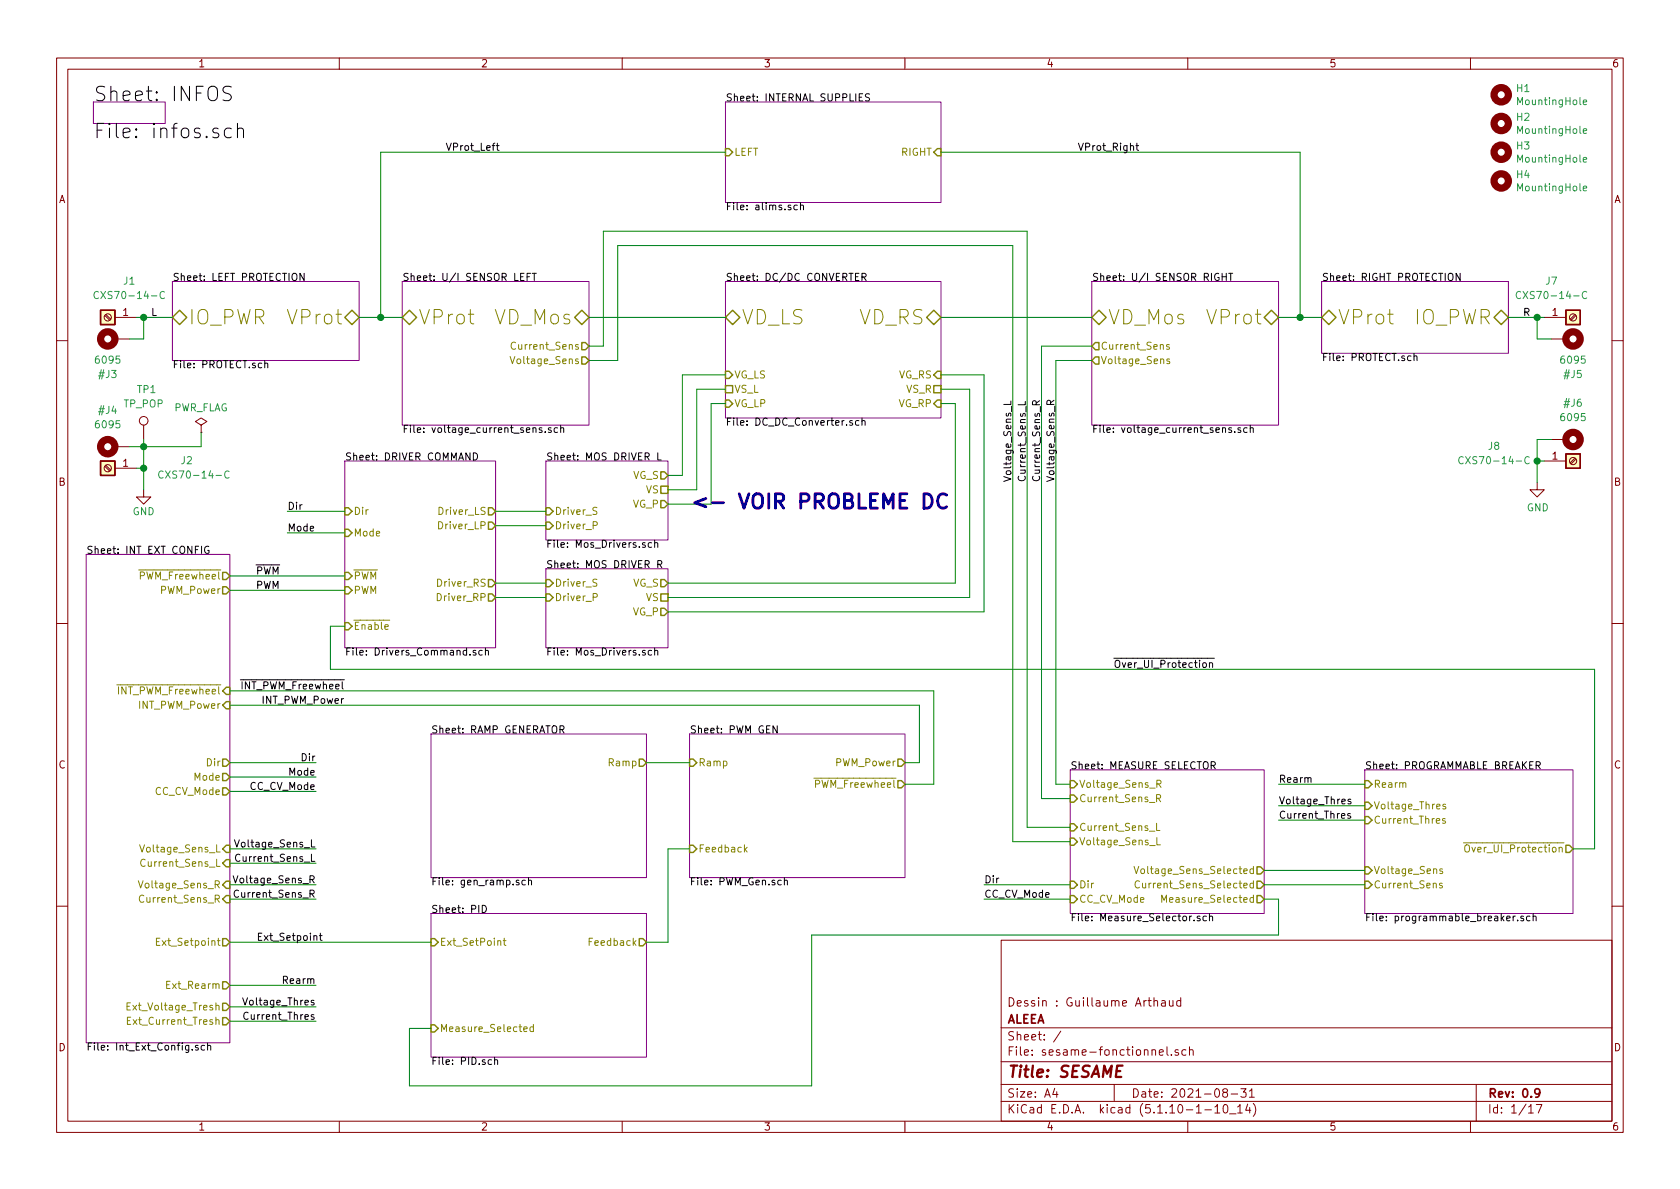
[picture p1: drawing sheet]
<svg xmlns="http://www.w3.org/2000/svg" width="297mm" height="210mm" viewBox="0 0 297 210" stroke-linecap="round" stroke-linejoin="round" font-family="sans-serif">
<g fill="none" stroke="#840000" stroke-width=".18">
<path d="M10 10.3h277v189.9h-277zM12 12.2h273v186.1h-273zM60 10.3v1.9M110 10.3v1.9M160 10.3v1.9M210 10.3v1.9M260 10.3v1.9M18.5 55.8l.9 .8M18.7 55.6l.9 .9M20.3 56.1h3.8M20.3 59.9h2.6M273 56.1h3.9"/>
<path d="M274.3 59.9h2.6M278.5 55.6l-.9 .9M278.6 55.8l-.8 .8M10 60.2h2M20.3 79h2.6M25.4 75.2v2.5M35.6 75.2l1-.7-1-.6-1.1 .6 1.1 .7v1.2M35.6 76.4h.1M274.3 77.7h2.6M285 60.2h2M18.5 82.5l.9 .8M18.7 82.3l.9 .8"/>
<path d="M20.3 82.8h3.8M25.4 86.6v1.3h-1.3l1.3 1.2 1.3-1.2h-1.3M271.8 85.3v1.3h1.2l-1.2 1.3-1.3-1.3h1.3M273 81.5h3.9M278.5 81l-.9 .9M278.6 81.2l-.8 .8M10 110.3h2M285 110.3h2M10 160.2h2M177 166.3h108v32h-108zM204 177.1l.3-.2 .3 .1 .1 .9M204 176.4v1.5"/>
<path d="M205.4 177h.6v.9M206 177.3l-.5 .1a.29 .29 0 0 0-.2 .2 .29 .29 0 0 0 .2 .3l.5-.1M206.8 176.9v.9l.4 .1 .2-.1M207.4 176.9v1M208.8 177l-.5-.1-.2 .3v.6l.2 .1 .5-.1M208.8 176.4v1.5M285 160.2h2M60 198.3v1.9M110 198.3v1.9M160 198.3v1.9M177 194.8h108M177 191.8h108"/>
<path d="M177 187.8h108M177 181.8h108M186.5 192.5l-.4 1h1M186.8 193v1M187.6 182.3l-1.3 2M197 191.8v3M205 186.1l.7-.1-.1-.3-.4-.1-.2 .2 .1 .7h.5M206.3 185.1v1.3l.3 .2M207.1 186.5v.1M208.3 185.7a.37 .37 0 0 0-.6 .1l.1 .2 .5 .2 .1 .1-.2 .3-.5-.1M209.7 185.7l-.5-.1-.2 .3v.6l.2 .1 .5-.1M210 198.3v1.9"/>
<path d="M210.3 185.7h.1a.37 .37 0 0 1 .6 .1v.8M210.3 185.1v1.5M213 196.3h1.2M214.8 195.8l.4-.5v1.5M214.8 196.8h.9M216.4 195.5l.3-.2a.94 .94 0 0 1 0 1.5l-.4-.3v-.6zM216.5 193.2l-.3-.3 .1-.2a.48 .48 0 0 1 .6-.1l.1 .2-.1 .3-.6 .1a.48 .48 0 0 0 0 .7l.2 .1 .5-.1v-.4l-.2-.3M217.4 197h1.1M217.7 193.5h1.1M218.8 195.8l.5-.5v1.5M218.8 196.8h.9M219.4 192.5h.9l-.5 .6 .5 .1v.7l-.3 .1-.6-.1"/>
<path d="M220.6 195.2l-.4 1.1h1M220.9 193l.4-.5v1.5M220.9 194h.9M221 195.8v1M221.6 195.1a1.71 1.71 0 0 1 0 2.3M260 198.3v1.9M261 191.8v6.5M270.3 195.8l.4-.5v1.5M270.3 196.8h.8M271.6 195.3h1l-.6 1.5"/>
<circle cx="19" cy="56.1" r=".63"/>
<circle cx="278.1" cy="56.1" r=".63"/>
<circle cx="25.4" cy="74.4" r=".76"/>
<circle cx="19" cy="82.8" r=".63"/>
<circle cx="278.1" cy="81.5" r=".63"/>
</g>
<path d="M272.2 193.2l-.2 .3-.5-.1-.1-.2v-.4l.1-.2 .5-.1 .2 .2a1.19 1.19 0 0 1-.2 1.2l-.5 .1" fill="none" stroke="#840000" stroke-width=".3"/>
<g fill="none" stroke="#840084" stroke-width=".18">
<path d="M16.5 18h12.7v3.8h-12.7zM128.3 18h38.1v17.8h-38.1zM30.5 49.8h33v13.9h-33zM71.1 49.8h33v25.4h-33zM128.3 49.8h38.1v24.1h-38.1zM193 49.8h33.1v25.4h-33.1zM233.7 49.8h33v12.7h-33zM15.2 98h25.4v86.4h-25.4zM61 81.5h26.6v33h-26.6zM96.5 81.5h21.6v14h-21.6zM96.5 100.6h21.6v13.9h-21.6zM76.2 129.8h38.1v25.4h-38.1z"/>
<path d="M121.9 129.8h38.1v25.4h-38.1zM189.2 136.1h34.3v25.4h-34.3zM241.3 136.1h36.8v25.4h-36.8zM76.2 161.5h38.1v25.4h-38.1z"/>
</g>
<g fill="none" stroke="#000" stroke-width=".18">
<path d="M40.9 15.4a1.09 1.09 0 0 0-1.4 .1 .59 .59 0 0 0 .4 1 .88 .88 0 0 1 1 .8l-.5 .5-1-.1M151.9 17.2h.4M152.5 16.6h-.6v1.3h.6M153.7 16.7l-.5-.1-.1 .1v.4l.5 .2 .1 .3-.2 .3-.5-.1M40.9 22.8l-.7-.1-.5 .4v.8l.2 .3 .3 .2 .7-.2M42 22.9a.61 .61 0 0 1 1.1 .1v1.4M42 21.8v2.6M87.8 25.7h.4M87.9 25.3v1.1l.3 .2M141 36.3h-.4l-.2 .2 .1 .6h.5M141.5 36.4l.2-.1h.3l.1 .8M141.5 35.8v1.3"/>
<path d="M200.8 25.7h.5M201 25.3v1.1l.3 .2M53.8 48.3v1.3l-.8-1.3v1.3M92 48.9h.5M92.7 48.3h-.7v1.3h.7M93.2 48.9h.4M93.8 48.3h-.6v1.3M94.1 48.3h.7M94.5 48.3v1.3M151.3 48.9h.4M151.9 48.3h-.6v1.3h.6M152.4 49l.6-.1 .1-.1v-.3l-.2-.2h-.5v1.3"/>
<path d="M152.7 49l.4 .6M215.5 48.4a.59 .59 0 0 0-.7 .6 .59 .59 0 0 0 .7 .5v-.4h-.2M216.1 48.9h.7M216.1 48.3v1.3M216.8 48.3v1.3M217.2 48.3h.8M217.6 48.3v1.3M258.2 48.3v1.3l-.7-1.3v1.3M46.8 64.3l.2-.1 .3 .1v.7M46.8 63.8v1.2M95.8 75.7l-.3-.1-.2 .2 .1 .2 .4 .1v.3h-.5M96.4 76.3v.2"/>
<path d="M97.4 75.7l-.3-.1-.1 .2v.2l.4 .1v.3h-.4M98.6 75.7l-.4-.1-.2 .3 .1 .5h.5M99.1 75.8l.2-.2 .3 .1 .1 .8M99.1 75.2v1.3M150.7 74.4h-.3l-.2 .1 .1 .2 .4 .1v.4h-.5M151.9 74.4h-.4l-.2 .2 .1 .6h.5M152.4 74.5l.2-.1h.3l.1 .8M152.4 73.9v1.3M178.7 70.9v.6h-1.2M181.3 71v.6h-1.3M183.2 71.6l-.1-.7h-.4l-.2 .2v.5h1.3M183.8 70.9l-.6 .4"/>
<path d="M185.8 71.5l-.1-.6-.2-.1-.3 .1-.1 .1v.5h1.3M186.4 70.8l-.6 .4M217.7 75.7l-.3-.1-.2 .2 .1 .2 .4 .1v.3h-.5M218.3 76.3v.2M219.4 75.7l-.4-.1-.1 .2v.2l.5 .1v.3h-.5M220.5 75.7l-.4-.1-.2 .3 .1 .5h.5M221.1 75.8l.1-.2 .3 .1 .1 .8M221.1 75.2v1.3M250 63.1l.2-.2 .3 .1v.8M250 62.5v1.3M35.6 96.6v1.3M36.9 96.7a.59 .59 0 0 0-.7 .5 .59 .59 0 0 0 .7 .6l.1-.5h-.3"/>
<path d="M83.7 80.1a.64 .64 0 0 1 .7 .6 .64 .64 0 0 1-.7 .7zM114.1 96h-.3l-.2 .1v.2l.5 .1v.3h-.5M115.2 96h-.3l-.3 .2 .1 .5h.5M115.7 96.1l.2-.1h.3l.1 .8M115.7 95.5v1.3M116.3 99.8l.6-.1 .1-.4-.2-.2h-.5v1.3M116.3 80.1v1.3h.6M116.6 99.8l.4 .6M84.1 115.1l-.3-.1-.2 .2 .1 .2 .4 .1v.3h-.5M85.3 115.1l-.4-.1-.2 .2 .1 .6h.5M85.8 115.1l.2-.1 .3 .1 .1 .7M85.8 114.6v1.2"/>
<path d="M114.1 115.1l-.3-.1-.2 .2v.2l.5 .1v.3h-.5M115.2 115.1l-.3-.1-.3 .2 .1 .6h.5M115.7 115.1l.2-.1 .3 .1 .1 .7M115.7 114.6v1.2M212.4 116.4h2.3M212.8 117.2h.3l.2 .2-.1 .6h-.3l-.2-.1zM213.8 117.3l.2-.1h.3l.1 .8M213.8 117.2v.8M42.5 120.2h.6M99 129h.6l.1-.5-.2-.2h-.5v1.3M99.3 129l.4 .6M137.4 128.3v1.3l-.7-1.3v1.3"/>
<path d="M214.1 135.4l.7-.1 .1-.2-.1-.3-.2-.1h-.5v1.3M214.5 135.4l.4 .6M271.6 135.4l.6-.1 .1-.2v-.3l-.2-.1h-.5v1.3M271.9 135.4l.4 .6M41.2 154.9l.4 1.2 .5-1.2M41.5 148.5l.4 1.3 .4-1.3M42.2 157.5a.6 .6 0 0 0-.9 .4 .6 .6 0 0 0 .6 .8l.3-.2M42.4 151.2a.6 .6 0 0 0-.8 .4 .6 .6 0 0 0 .6 .7l.2-.1M91.7 155.7l-.3-.1-.1 .2v.2l.4 .1v.3h-.4M92.9 155.7l-.4-.1-.2 .3 .1 .5h.5M93.4 155.8l.2-.2 .3 .1 .1 .8M93.4 155.2v1.3"/>
<path d="M138.7 155.8l.2-.2 .3 .1v.8M138.7 155.2v1.3M238.8 143.9h-.3l-.2 .1v.2l.5 .1v.3h-.5M238.8 141.4l-.3-.1-.2 .2 .1 .2 .4 .1v.3h-.5M42.9 176.4l.4 1.3 .5-1.3M43.9 179.1a.5 .5 0 0 0-.7 0 .5 .5 0 0 0-.1 .6 .45 .45 0 0 0 .2 .5 .45 .45 0 0 0 .6-.1M45.7 165.6h.4M46.3 165h-.6v1.3h.6M56.5 165.4h.4M56.6 165v1.1l.3 .2M85.3 160.1a.64 .64 0 0 1 .7 .6 .64 .64 0 0 1-.7 .7zM211.1 162.7v.1"/>
<path d="M212.2 162h-.3l-.2 .2v.2l.5 .1v.3h-.5M213.3 162h-.4l-.2 .2 .1 .6h.5M213.8 162.1l.2-.1h.3l.1 .8M213.8 161.6v1.2M267.5 162v.8M267.9 162l-.4 .2M268.3 162.7v.1M269.4 162h-.3l-.2 .2v.2l.5 .1v.3h-.5M270.5 162h-.3l-.3 .2 .1 .6h.5M271.1 162.1l.1-.1h.4v.8M271.1 161.6v1.2M35 184.9h-.3l-.2 .1 .1 .2 .4 .1v.3h-.5"/>
<path d="M36.2 184.9h-.4l-.2 .2 .1 .5h.5M36.7 185l.2-.1h.3l.1 .8M36.7 184.4v1.3M86.9 187.4h-.4l-.2 .2 .1 .6h.5M87.5 187.5l.1-.1h.3l.1 .8M87.5 187v1.2"/>
</g>
<g fill="none" stroke="#848400" stroke-width=".18">
<path d="M90.2 63l.4 1.3 .4-1.3M91.2 60.6a.6 .6 0 0 0-.9 .4 .6 .6 0 0 0 .6 .8l.3-.2M206.7 61l-.3-.1-.2 .2 .1 .2 .4 .1v.3h-.5M206.8 63.5h-.3l-.2 .1v.2l.5 .2v.3h-.5M104.9 92.9h.6l.1-.2-.1-.3-.1-.2h-.5v1.3M105.5 89.8l-.4-.1-.2 .1v.4l.5 .2 .1 .3-.2 .3-.5-.1M24.5 100.8h1.3M67.8 109.7h1.1M68 110.9l.7-.1-.1-.3h-.4l-.2 .1 .1 .6h.5M104.9 105.6h.6l.1-.2-.1-.3-.1-.2h-.5v1.3M105.5 102.5l-.4-.1-.2 .1v.4l.5 .2 .1 .3-.2 .3-.5-.1M20.7 121.1h.6"/>
<path d="M143.9 137.6h1.3M204.5 138.6h.7l.1-.2-.1-.3-.2-.1h-.5v1.2M204.9 138.6l.4 .6M24.5 155.7l.4 1.3 .4-1.3M24.7 149.4l.4 1.3 .5-1.3M25.4 158.4a.6 .6 0 0 0-.8 .4 .6 .6 0 0 0 .6 .8l.2-.2M25.7 152.1a.6 .6 0 0 0-.9 .4 .6 .6 0 0 0 .6 .7l.3-.1M131.7 150.2l.4 .5M132.1 149.8l-.5 .5M200.5 153.2l.4 1.3 .4-1.3M201.5 155.9a.6 .6 0 0 0-.9 .4 .6 .6 0 0 0 .6 .7l.3-.1M204.5 141.2l.7-.1v-.5l-.2-.1h-.5v1.3"/>
<path d="M204.5 145.6v1.3h.6M204.5 148.1v1.3h.7M204.8 141.2l.4 .6M205.4 159.6v-1.3l.4 .9 .4-.9v1.3M221.6 156.2h-.4l-.2 .2 .1 .6h.5M221.6 153.7l-.4-.1-.2 .3 .1 .5h.5M221.6 153.2v1.3M221.6 155.7v1.3M255 156.2h-.3l-.2 .2 .1 .1 .4 .2v.3h-.5M255 153.7l-.3-.1-.1 .2v.2l.4 .1v.3h-.4M255.5 144.8l-.3-.1-.2 .2 .1 .2 .4 .1v.3h-.5M255.6 142.3l-.3-.1-.2 .2 .1 .2 .4 .1v.3h-.5"/>
<path d="M258.7 149h1.4M259 149.6a.45 .45 0 0 1 .8 0 .88 .88 0 0 1-.3 1.1l-.3-.1a1.07 1.07 0 0 1-.2-1zM275.4 149h1.1M275.7 150l.1-.2 .3 .1 .1 .8M22.5 177.9h.4M23.1 177.3h-.6v1.3h.6M23.1 179.9h-.6v1.2h.6M27.7 166.5h.4M28.3 165.9h-.6v1.3h.6M38.4 166.3h.5M38.6 165.9v1.1l.3 .2M88 166.5l.2-.2 .3 .1v.8"/>
<path d="M89 166.3h.5M89.2 165.9v1.1l.3 .2M22.5 180.5h.4M38.2 180.4l.2-.1 .3 .1v.7M92.6 182l.6-.1-.1-.3h-.3l-.2 .2 .1 .6h.4M94.3 181.6h-.4l-.2 .2 .1 .6h.5M94.3 181.1v1.3"/>
</g>
<g fill="none" stroke="#848400" stroke-width=".25">
<path d="M128.3 26.3h.6l.6 .6-.6 .7h-.6zM165.7 26.3h.7v1.3h-.7l-.6-.7zM30.5 56.1l1.2-1.2 1.3 1.2-1.3 1.3zM61 56.1l1.2-1.2 1.3 1.2-1.3 1.3zM71.1 56.1l1.3-1.2 1.3 1.2-1.3 1.3zM101.6 56.1l1.3-1.2 1.2 1.2-1.2 1.3zM128.3 56.1l1.2-1.2 1.3 1.2-1.3 1.3zM163.8 56.1l1.3-1.2 1.3 1.2-1.3 1.3zM193 56.1l1.3-1.2 1.3 1.2-1.3 1.3zM223.5 56.1l1.3-1.2 1.3 1.2-1.3 1.3zM233.7 56.1l1.2-1.2 1.3 1.2-1.3 1.3zM264.2 56.1l1.2-1.2 1.3 1.2-1.3 1.3z"/>
<path d="M102.9 60.6h.6l.6 .6-.6 .6h-.6zM102.9 63.1h.6l.6 .6-.6 .7h-.6zM128.3 65.7h.6l.6 .6-.6 .6h-.6zM128.3 70.7h.6l.6 .7-.6 .6h-.6zM128.3 68.2h1.2v1.3h-1.2zM165.1 68.2h1.3v1.3h-1.3zM165.7 65.7h.7v1.2h-.7l-.6-.6zM165.7 70.7h.7v1.3h-.7l-.6-.6zM193.7 60.6h.6v1.2h-.6l-.7-.6zM193.7 63.1h.6v1.3h-.6l-.7-.7zM61 89.8h.6l.6 .6-.6 .7h-.6zM61 93.6h.6l.6 .6-.6 .7h-.6z"/>
<path d="M86.4 89.8h.6l.6 .6-.6 .7h-.6zM86.4 92.3h.6l.6 .7-.6 .6h-.6zM96.5 89.8h.7l.6 .6-.6 .7h-.7zM96.5 92.3h.7l.6 .7-.6 .6h-.7zM116.8 88.5h.7l.6 .6-.6 .7h-.7zM116.8 83.4h.7l.6 .7-.6 .6h-.7zM116.8 86h1.3v1.2h-1.3zM39.4 103.8h.6l.6 .6-.6 .6h-.6zM39.4 101.2h.6l.6 .6-.6 .7h-.6zM61 103.8h.6l.6 .6-.6 .6h-.6zM61 101.2h.6l.6 .6-.6 .7h-.6zM61 110.1h.6l.6 .6-.6 .7h-.6z"/>
<path d="M86.4 102.5h.6l.6 .6-.6 .7h-.6zM86.4 105h.6l.6 .7-.6 .6h-.6zM96.5 102.5h.7l.6 .6-.6 .7h-.7zM96.5 105h.7l.6 .7-.6 .6h-.7zM116.8 107.6h.7l.6 .6-.6 .6h-.7zM116.8 102.5h.7l.6 .6-.6 .7h-.7zM116.8 105h1.3v1.3h-1.3zM39.4 134.2h.6l.6 .7-.6 .6h-.6zM39.4 136.8h.6l.6 .6-.6 .6h-.6zM39.4 139.3h.6l.6 .6-.6 .7h-.6zM40 124.1h.6v1.2h-.6l-.6-.6zM40 121.5h.6v1.3h-.6l-.6-.6z"/>
<path d="M113 134.2h.7l.6 .7-.6 .6h-.7zM121.9 134.2h.7l.6 .7-.6 .6h-.7zM158.7 138h.7l.6 .7-.6 .6h-.7zM158.7 134.2h.7l.6 .7-.6 .6h-.7zM189.2 138h.7l.6 .7-.6 .6h-.7zM241.3 138h.6l.7 .7-.7 .6h-.6zM40 155.8h.6v1.3h-.6l-.6-.6zM40 149.5h.6v1.2h-.6l-.6-.6zM40 158.4h.6v1.2h-.6l-.6-.6zM40 152h.6v1.3h-.6l-.6-.7zM121.9 149.5h.7l.6 .6-.6 .6h-.7zM189.2 148.2h.7l.6 .6-.6 .7h-.7z"/>
<path d="M189.2 140.6h.7l.6 .6-.6 .7h-.7zM189.2 145.7h.7l.6 .6-.6 .6h-.7zM189.2 155.8h.7l.6 .7-.6 .6h-.7zM189.2 158.4h.7l.6 .6-.6 .6h-.7zM222.2 158.4h.7l.6 .6-.6 .6h-.7zM222.2 155.8h.7l.6 .7-.6 .6h-.7zM222.2 153.3h.7l.6 .6-.6 .7h-.7zM241.3 155.8h.6l.7 .7-.7 .6h-.6zM241.3 153.3h.6l.7 .6-.7 .7h-.6zM241.3 144.4h.6l.7 .6-.7 .7h-.6zM241.3 141.9h.6l.7 .6-.7 .6h-.6zM276.9 149.5h.6l.6 .6-.6 .6h-.6z"/>
<path d="M39.4 166h.6l.6 .6-.6 .7h-.6zM39.4 180h.6l.6 .6-.6 .6h-.6zM39.4 177.4h.6l.6 .6-.6 .7h-.6zM39.4 173.6h.6l.6 .6-.6 .7h-.6zM76.2 166h.6l.7 .6-.7 .7h-.6zM113 166h.7l.6 .6-.6 .7h-.7zM76.2 181.2h.6l.7 .7-.7 .6h-.6z"/>
</g>
<g fill="#ffffc2" stroke="#ffffc2" stroke-width=".18">
<path d="M276.9 80.3h2.5v2.5h-2.5z"/>
<path d="M17.8 54.9h2.5v2.5h-2.5z"/>
<path d="M276.9 54.9h2.5v2.5h-2.5z"/>
<path d="M17.8 81.5h2.5v2.6h-2.5z"/>
</g>
<path d="M17.8 54.9h2.5v2.5h-2.5zM276.9 54.9h2.5v2.5h-2.5zM17.8 81.5h2.5v2.6h-2.5zM276.9 80.3h2.5v2.5h-2.5z" fill="none" stroke="#840000" stroke-width=".25"/>
<path d="M279.9 18.1l.6-.1v-.3h-.4l-.2 .2 .1 .6h.5M279.9 23.2l.6-.1v-.3h-.4l-.2 .1 .1 .6h.5M279.9 28.2l.6-.1v-.2l-.4-.1-.2 .2 .1 .6h.5M279.9 33.3l.6-.1v-.2l-.4-.1-.2 .2 .1 .6h.5M17.4 51.7a.6 .6 0 0 0-.8 .4 .6 .6 0 0 0 .6 .7l.2-.1M29.1 51.7a.6 .6 0 0 0-.9 .4 .6 .6 0 0 0 .6 .7l.3-.1M268.9 51.7a.6 .6 0 0 0-.9 .4 .6 .6 0 0 0 .6 .7l.3-.1M280.5 51.7a.6 .6 0 0 0-.8 .4 .6 .6 0 0 0 .6 .7l.2-.1M28.8 83.4a.6 .6 0 0 0-.8 .4 .6 .6 0 0 0 .6 .8l.2-.2M40.5 83.4a.6 .6 0 0 0-.8 .4 .6 .6 0 0 0 .6 .8l.2-.2M258.7 80.9a.6 .6 0 0 0-.8 .4 .6 .6 0 0 0 .6 .7l.2-.1M270.4 80.9a.6 .6 0 0 0-.9 .4 .6 .6 0 0 0 .6 .7l.3-.1" fill="none" stroke="#008484" stroke-width=".18"/>
<g fill="none" stroke="#840000" stroke-width="1.3">
<circle cx="265.4" cy="16.8" r="1.27"/>
<circle cx="265.4" cy="26.9" r="1.27"/>
<circle cx="265.4" cy="32" r="1.27"/>
<circle cx="265.4" cy="21.8" r="1.27"/>
<circle cx="19" cy="59.9" r="1.27"/>
<circle cx="278.1" cy="59.9" r="1.27"/>
<circle cx="19" cy="79" r="1.27"/>
<circle cx="278.1" cy="77.7" r="1.27"/>
</g>
<g fill="none" stroke="#008400" stroke-width=".18">
<path d="M128.3 26.9h-61v29.2M166.4 26.9h63.5v29.2M24.1 56.1h6.4M25.4 56.1v3.8h-2.5M63.5 56.1h7.6M104.1 56.1h24.2M166.4 56.1h26.6M226.1 56.1h7.6M266.7 56.1h6.3M271.8 56.1v3.8h2.5M25.4 77.7v8.9M35.6 76.4v2.6h-12.7"/>
<path d="M104.1 63.7h5.1v-20.3h69.9v105.4h10.1M104.1 61.2h2.6v-20.3h74.9v105.4h7.6M128.3 71.4h-2.6v17.7h-7.6M128.3 68.8h-5.1v17.8h-5.1M128.3 66.3h-7.7v17.8h-2.5M166.4 66.3h7.6v41.9h-55.9M166.4 68.8h5v36.9h-53.3M166.4 71.4h2.5v31.7h-50.8M193 63.7h-6.3v75h2.5M193 61.2h-8.9v80h5.1M274.3 77.7h-2.5v7.6M24.1 82.8h1.3"/>
<path d="M50.8 90.4h10.2M50.8 94.2h10.2M87.6 90.4h8.9M87.6 93h8.9M271.8 81.5h1.2M40.6 104.4h20.4M40.6 101.8h20.4M61 110.7h-2.6v7.7h223.5v31.7h-3.8M87.6 105.7h8.9M87.6 103.1h8.9M40.6 122.2h124.5v16.5h-5.1M40.6 134.9h15.3"/>
<path d="M40.6 124.7h122v10.2h-2.6M40.6 139.9h15.3M40.6 137.4h15.3M114.3 134.9h7.6M226.1 138.7h15.2M40.6 156.5h15.3M40.6 150.1h15.3M40.6 159h15.3M40.6 152.6h15.3M121.9 150.1h-3.8v16.5h-3.8M174 156.5h15.2M174 159h15.2"/>
<path d="M223.5 156.5h17.8M223.5 153.9h17.8M223.5 159h2.6v6.3h-82.6v26.7h-71.1v-10.1h3.8M226.1 145h15.2M226.1 142.5h15.2M40.6 166.6h35.6M40.6 174.2h15.3M40.6 178h15.3M40.6 180.6h15.3"/>
</g>
<path d="M163.4 87.3a1.31 1.31 0 0 1 1.3 .7 1.31 1.31 0 0 1-.1 1.5l-.3 .2-.3 .2h-.6zM167.4 87.5a.96 .96 0 0 0-1.1-.1 .96 .96 0 0 0-.5 1 1.07 1.07 0 0 0 .3 1.1 1.07 1.07 0 0 0 1.1 .2l.2-.1" fill="none" stroke="#0000c2" stroke-width=".51"/>
<g fill="#008400" stroke="#008400" stroke-width=".25">
<circle cx="25.4" cy="82.8" r=".51"/>
<circle cx="25.4" cy="56.1" r=".51"/>
<circle cx="67.3" cy="56.1" r=".51"/>
<circle cx="271.8" cy="56.1" r=".51"/>
<circle cx="229.9" cy="56.1" r=".51"/>
<circle cx="271.8" cy="81.5" r=".51"/>
<circle cx="25.4" cy="79" r=".51"/>
</g>
<g font-size="3.5">
<text x="16.5" y="17.9">Sheet: INFOS</text>
<text x="16.5" y="24.5">File: infos.sch</text>
</g>
<g font-size="3.5" fill="#848400">
<text x="33.3" y="57.4">IO_PWR</text>
<text x="51.3" y="57.4">VProt</text>
<text x="73.9" y="57.4">VProt</text>
<text x="87.4" y="57.4">VD_Mos</text>
<text x="131.1" y="57.4">VD_LS</text>
<text x="151.8" y="57.4">VD_RS</text>
<text x="195.8" y="57.4">VD_Mos</text>
<text x="213.8" y="57.4">VProt</text>
<text x="236.5" y="57.4">VProt</text>
<text x="250" y="57.4">IO_PWR</text>
</g>
<text font-size="3.5" fill="#0000c2" x="121.9" y="90">&lt;- VOIR PROBLEME DC</text>
<text font-size="2.8" fill="#840000" x="178" y="190.5">Title: SESAME</text>
<g font-size="2.1" fill="#840000">
<text x="178" y="178">Dessin : Guillaume Arthaud</text>
<text x="178" y="184">Sheet: /</text>
<text x="178" y="181">ALEEA</text>
<text x="178" y="186.7">File: sesame-fonctionnel.sch</text>
<text x="178" y="196.9">KiCad E.D.A. kicad (5.1.10-1-10_14)</text>
<text x="178" y="194.1">Size: A4</text>
<text x="200" y="194.1">Date: 2021-08-31</text>
<text x="263" y="194.1">Rev: 0.9</text>
<text x="263" y="196.9">Id: 1/17</text>
</g>
<g font-size="1.8" fill="#840000">
<text x="35" y="11.9">1</text>
<text x="85" y="11.9">2</text>
<text x="135" y="11.9">3</text>
<text x="185" y="11.9">4</text>
<text x="235" y="11.9">5</text>
<text x="285" y="11.9">6</text>
<text x="10.4" y="35.9">A</text>
<text x="285.4" y="35.9">A</text>
<text x="21.7" y="55.9">1</text>
<text x="274.5" y="55.9">1</text>
<text x="21.7" y="82.5">1</text>
<text x="274.5" y="81.3">1</text>
<text x="10.4" y="85.9">B</text>
<text x="285.4" y="85.9">B</text>
<text x="10.4" y="135.9">C</text>
<text x="285.4" y="135.9">C</text>
<text x="10.4" y="185.9">D</text>
<text x="285.4" y="185.9">D</text>
<text x="35" y="199.9">1</text>
<text x="85" y="199.9">2</text>
<text x="135" y="199.9">3</text>
<text x="185" y="199.9">4</text>
<text x="235" y="199.9">5</text>
<text x="285" y="199.9">6</text>
</g>
<g font-size="1.8">
<text x="128.3" y="17.9">Sheet: INTERNAL SUPPLIES</text>
<text x="78.7" y="26.7">VProt_Left</text>
<text x="190.5" y="26.7">VProt_Right</text>
<text x="128.3" y="37.2">File: alims.sch</text>
<text x="30.5" y="49.7">Sheet: LEFT PROTECTION</text>
<text x="71.1" y="49.7">Sheet: U/I SENSOR LEFT</text>
<text x="128.3" y="49.7">Sheet: DC/DC CONVERTER</text>
<text x="193" y="49.7">Sheet: U/I SENSOR RIGHT</text>
<text x="233.7" y="49.7">Sheet: RIGHT PROTECTION</text>
<text x="26.7" y="55.9">L</text>
<text x="269.2" y="55.9">R</text>
<text x="30.5" y="65.1">File: PROTECT.sch</text>
<text x="233.7" y="63.8">File: PROTECT.sch</text>
<text x="71.1" y="76.5">File: voltage_current_sens.sch</text>
<text x="128.3" y="75.3">File: DC_DC_Converter.sch</text>
<text x="193" y="76.5">File: voltage_current_sens.sch</text>
<text x="61" y="81.4">Sheet: DRIVER COMMAND</text>
<text x="96.5" y="81.4">Sheet: MOS DRIVER L</text>
<text x="178.8" y="85.3" transform="rotate(-90 178.8 85.3)">Voltage_Sens_L</text>
<text x="181.4" y="85.3" transform="rotate(-90 181.4 85.3)">Current_Sens_L</text>
<text x="183.9" y="85.3" transform="rotate(-90 183.9 85.3)">Current_Sens_R</text>
<text x="186.4" y="85.3" transform="rotate(-90 186.4 85.3)">Voltage_Sens_R</text>
<text x="50.8" y="90.2">Dir</text>
<text x="50.8" y="94">Mode</text>
<text x="15.2" y="97.9">Sheet: INT EXT CONFIG</text>
<text x="45.2" y="101.6">PWM</text>
<text x="96.5" y="100.5">Sheet: MOS DRIVER R</text>
<text x="96.5" y="96.9">File: Mos_Drivers.sch</text>
<text x="45.2" y="104.1">PWM</text>
<text x="61" y="115.9">File: Drivers_Command.sch</text>
<text x="96.5" y="115.9">File: Mos_Drivers.sch</text>
<text x="196.8" y="118.1">Over_UI_Protection</text>
<text x="43.2" y="121.9">INT_PWM_Freewheel</text>
<text x="46.5" y="124.5">INT_PWM_Power</text>
<text x="76.2" y="129.7">Sheet: RAMP GENERATOR</text>
<text x="121.9" y="129.7">Sheet: PWM GEN</text>
<text x="51.3" y="137.2">Mode</text>
<text x="53.4" y="134.6">Dir</text>
<text x="189.2" y="136">Sheet: MEASURE SELECTOR</text>
<text x="241.3" y="136">Sheet: PROGRAMMABLE BREAKER</text>
<text x="44.3" y="139.7">CC_CV_Mode</text>
<text x="226.1" y="138.4">Rearm</text>
<text x="226.1" y="142.2">Voltage_Thres</text>
<text x="42.2" y="149.9">Voltage_Sens_L</text>
<text x="226.1" y="144.8">Current_Thres</text>
<text x="42.2" y="152.4">Current_Sens_L</text>
<text x="42" y="156.2">Voltage_Sens_R</text>
<text x="42" y="158.7">Current_Sens_R</text>
<text x="76.2" y="156.6">File: gen_ramp.sch</text>
<text x="76.2" y="161.4">Sheet: PID</text>
<text x="121.9" y="156.6">File: PWM_Gen.sch</text>
<text x="174" y="158.7">CC_CV_Mode</text>
<text x="174" y="156.2">Dir</text>
<text x="46.3" y="166.4">Ext_Setpoint</text>
<text x="189.2" y="162.9">File: Measure_Selector.sch</text>
<text x="241.3" y="162.9">File: programmable_breaker.sch</text>
<text x="50.4" y="174">Rearm</text>
<text x="43.7" y="177.8">Voltage_Thres</text>
<text x="15.2" y="185.8">File: Int_Ext_Config.sch</text>
<text x="43.7" y="180.3">Current_Thres</text>
<text x="76.2" y="188.3">File: PID.sch</text>
</g>
<g font-size="1.8" fill="#008484">
<text x="268.2" y="16.3">H1</text>
<text x="268.2" y="21.4">H2</text>
<text x="268.5" y="18.6">MountingHole</text>
<text x="268.5" y="23.7">MountingHole</text>
<text x="268.2" y="26.4">H3</text>
<text x="268.5" y="28.7">MountingHole</text>
<text x="268.2" y="31.5">H4</text>
<text x="268.5" y="33.8">MountingHole</text>
<text x="17.9" y="52.9">CXS70-14-C</text>
<text x="21.9" y="50.3">J1</text>
<text x="269.3" y="52.9">CXS70-14-C</text>
<text x="273.4" y="50.3">J7</text>
<text x="17.1" y="64.3">6095</text>
<text x="276.2" y="64.3">6095</text>
<text x="17.6" y="66.8">#J3</text>
<text x="24.3" y="69.5">TP1</text>
<text x="276.7" y="71.9">#J6</text>
<text x="276.7" y="66.8">#J5</text>
<text x="17.1" y="75.7">6095</text>
<text x="17.6" y="73.2">#J4</text>
<text x="21.9" y="72.1">TP_POP</text>
<text x="30.6" y="72.7">PWR_FLAG</text>
<text x="276.2" y="74.5">6095</text>
<text x="32.1" y="82.1">J2</text>
<text x="259.2" y="82.1">CXS70-14-C</text>
<text x="263.2" y="79.5">J8</text>
<text x="29.3" y="84.6">CXS70-14-C</text>
<text x="23.4" y="91.1">GND</text>
<text x="270" y="90.4">GND</text>
</g>
<g font-size="1.8" fill="#848400">
<text x="129.8" y="27.6">LEFT</text>
<text x="159.3" y="27.6">RIGHT</text>
<text x="91" y="61.8">Current_Sens</text>
<text x="91" y="64.4">Voltage_Sens</text>
<text x="194.6" y="61.8">Current_Sens</text>
<text x="194.6" y="64.4">Voltage_Sens</text>
<text x="129.8" y="66.9">VG_LS</text>
<text x="129.8" y="69.5">VS_L</text>
<text x="158.9" y="66.9">VG_RS</text>
<text x="160.2" y="69.5">VS_R</text>
<text x="129.8" y="72">VG_LP</text>
<text x="158.9" y="72">VG_RP</text>
<text x="111.9" y="89.8">VG_P</text>
<text x="111.9" y="84.7">VG_S</text>
<text x="114.2" y="87.2">VS</text>
<text x="62.5" y="91.1">Dir</text>
<text x="62.5" y="94.9">Mode</text>
<text x="77.7" y="91.1">Driver_LS</text>
<text x="77.7" y="93.6">Driver_LP</text>
<text x="98" y="91.1">Driver_S</text>
<text x="98" y="93.6">Driver_P</text>
<text x="25.1" y="102.5">PWM_Freewheel</text>
<text x="28.5" y="105">PWM_Power</text>
<text x="62.5" y="105">PWM</text>
<text x="62.5" y="102.5">PWM</text>
<text x="77.5" y="103.8">Driver_RS</text>
<text x="77.5" y="106.3">Driver_RP</text>
<text x="98" y="103.8">Driver_S</text>
<text x="98" y="106.3">Driver_P</text>
<text x="111.9" y="103.8">VG_S</text>
<text x="114.2" y="106.3">VS</text>
<text x="62.5" y="111.4">Enable</text>
<text x="111.9" y="108.8">VG_P</text>
<text x="21.3" y="122.8">INT_PWM_Freewheel</text>
<text x="24.7" y="125.3">INT_PWM_Power</text>
<text x="36.7" y="135.5">Dir</text>
<text x="107.9" y="135.5">Ramp</text>
<text x="123.4" y="135.5">Ramp</text>
<text x="147.9" y="135.5">PWM_Power</text>
<text x="27.5" y="140.6">CC_CV_Mode</text>
<text x="34.5" y="138">Mode</text>
<text x="144.5" y="139.3">PWM_Freewheel</text>
<text x="190.8" y="139.3">Voltage_Sens_R</text>
<text x="190.8" y="141.9">Current_Sens_R</text>
<text x="242.8" y="139.3">Rearm</text>
<text x="242.8" y="143.1">Voltage_Thres</text>
<text x="190.8" y="149.5">Voltage_Sens_L</text>
<text x="190.8" y="146.9">Current_Sens_L</text>
<text x="242.8" y="145.7">Current_Thres</text>
<text x="25.5" y="150.7">Voltage_Sens_L</text>
<text x="25.5" y="153.3">Current_Sens_L</text>
<text x="123.4" y="150.7">Feedback</text>
<text x="202.1" y="154.6">Voltage_Sens_Selected</text>
<text x="242.8" y="154.6">Voltage_Sens</text>
<text x="260.1" y="150.7">Over_UI_Protection</text>
<text x="25.2" y="157.1">Voltage_Sens_R</text>
<text x="25.2" y="159.6">Current_Sens_R</text>
<text x="190.8" y="157.1">Dir</text>
<text x="190.8" y="159.6">CC_CV_Mode</text>
<text x="202.1" y="157.1">Current_Sens_Selected</text>
<text x="206.6" y="159.6">Measure_Selected</text>
<text x="242.8" y="157.1">Current_Sens</text>
<text x="28.3" y="167.3">Ext_Setpoint</text>
<text x="77.7" y="167.3">Ext_SetPoint</text>
<text x="104.6" y="167.3">Feedback</text>
<text x="23.2" y="178.7">Ext_Voltage_Tresh</text>
<text x="29.9" y="174.9">Ext_Rearm</text>
<text x="23.2" y="181.2">Ext_Current_Tresh</text>
<text x="77.7" y="182.5">Measure_Selected</text>
</g>
</svg>
